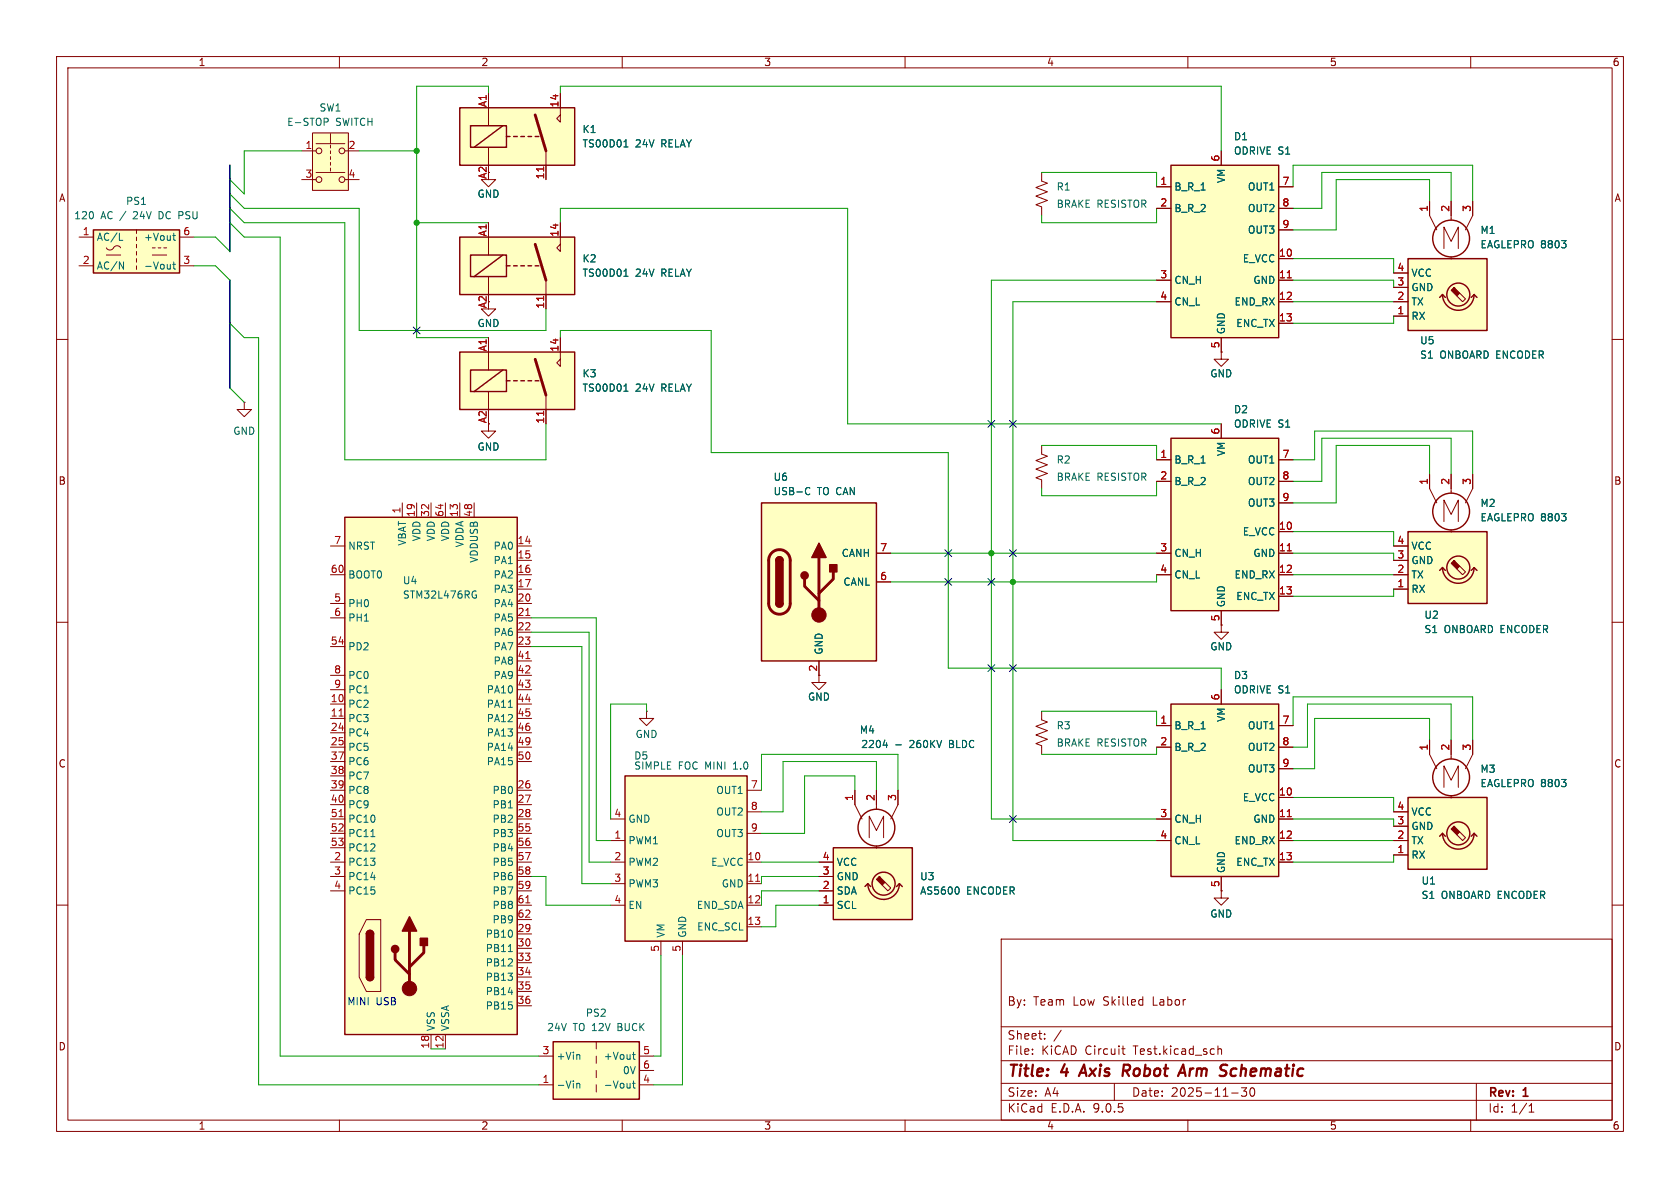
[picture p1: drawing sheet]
<svg xmlns="http://www.w3.org/2000/svg" width="297mm" height="210mm" viewBox="0 0 297 210" stroke-linecap="round" stroke-linejoin="round" font-family="sans-serif">
<g fill="none" stroke="#840000" stroke-width=".18">
<path d="M10 10h277v190h-277zM12 12h273v186h-273zM60 10v2M110 10v2M160 10v2M210 10v2M260 10v2M10 60h2M285 60h2M10 110h2M285 110h2M10 160h2"/>
<path d="M177 166h108v32h-108zM201.9 176.7l.1 .1M202 176.2v1.5M202 177.6l-.1 .1M285 160h2M60 198v2M110 198v2M160 198v2M177 194.5h108M177 191.5h108M177 187.5h108M177 181.5h108"/>
<path d="M182.5 186.3v.1M182.5 185.5v.1M184.7 183.6v.1M184.7 182.8v.1M187.6 182.1l-1.3 2M197 191.5v3M198.3 185.4h.6M198.5 184.9v1.3l.4 .2M210 198v2M215.3 185.5l.2-.1 .4 .1 .1 .9M215.3 184.9v1.5M217.7 193.2h1.2"/>
<path d="M219.5 192.3h.9l-.5 .6 .4 .1v.7l-.2 .1h-.4l-.2-.1M221.1 192.4l.2-.1a.81 .81 0 0 1 .6 .6 .81 .81 0 0 1-.3 .8l-.1 .1a.81 .81 0 0 1-.4-1.4zM260 198v2M261 191.5v6.5M270.3 196.6h.9M270.3 195.5l.4-.4v1.5"/>
</g>
<path d="M191.6 188.2l-.9 2M198.7 188.2h.8M199 189.3l.6 .9M199.5 189.2l-.9 .1M208.5 189.6h1M209.2 188.2l.4 2M217.6 190l.3 .2h.4M218.4 188.9a.66 .66 0 0 0-.8 .4" fill="none" stroke="#840000" stroke-width=".4"/>
<path d="M248.9 94h14v12.7h-14z" fill="#ffffc2"/>
<g fill="none" stroke="#840000" stroke-width=".25">
<path d="M248.9 94h14v12.7h-14zM255 100.3a2.79 2.79 0 0 0 2.8 2.8 2.79 2.79 0 0 0 2.8-2.8M255 100.3l-.5 .5M255 100.3l.5 .5M260.6 100.3l-.5 .5M260.6 100.3l.5 .5"/>
<circle cx="257.8" cy="100.3" r="2.03"/>
</g>
<path d="M257 99.1l1.1 1-.5 .5-1.1-1 .5-.5 .2 .1z" fill="#840000" stroke="#840000" stroke-width=".18"/>
<path d="M246.4 96.5h2.5M246.4 99.1h2.5M246.4 101.6h2.5M246.4 104.1h2.5M258.1 100.1l1 1-.5 .5-1-1" fill="none" stroke="#840000" stroke-width=".18"/>
<path d="M55.2 23.5h6.4v10.2h-6.4z" fill="#ffffc2"/>
<g fill="none" stroke="#840000" stroke-width=".18">
<path d="M53.3 26.7h2.6M53.3 31.8h2.6M55.2 23.5h6.4v10.2h-6.4zM55.9 25.4h5.1M55.9 30.5h5.1M58.4 23.6v1.8M58.4 25.7v.5M58.4 26.7v.5M58.4 27.7v.5M58.4 28.7v.5M58.4 29.7v.5M61 26.7h2.5"/>
<path d="M61 31.8h2.5M184.1 30.5v1.5l1.1 .4-2.1 .7 2.1 .8-2.1 .8 2.1 .7-2.1 .8 1 .4v1.5M184.1 78.7v1.6l1.1 .3-2.1 .8 2.1 .8-2.1 .7 2.1 .8-2.1 .8 1 .3v1.6M215.9 62.2v1.3h1.3l-1.3 1.3-1.3-1.3h1.3M215.9 62.2h.1M215.9 110.5v1.3h1.3l-1.3 1.2-1.3-1.2h1.3M215.9 110.5h.1M215.9 157.5v1.3h1.3l-1.3 1.2-1.3-1.2h1.3M215.9 157.5h.1"/>
<circle cx="56.4" cy="26.7" r=".51"/>
<circle cx="56.4" cy="31.8" r=".51"/>
<circle cx="60.5" cy="31.8" r=".51"/>
<circle cx="60.5" cy="26.7" r=".51"/>
</g>
<path d="M57.8 20.9l.2 .2v.3l-.2 .2" fill="none" stroke="#006464" stroke-width=".18"/>
<path d="M147.3 149.9h14v12.7h-14z" fill="#ffffc2"/>
<g fill="none" stroke="#840000" stroke-width=".25">
<path d="M147.3 149.9h14v12.7h-14zM153.4 156.2a2.79 2.79 0 0 0 2.8 2.8 2.79 2.79 0 0 0 2.8-2.8M153.4 156.2l-.5 .5M153.4 156.2l.5 .5M159 156.2l-.5 .5M159 156.2l.5 .5"/>
<circle cx="156.2" cy="156.2" r="2.03"/>
</g>
<path d="M155.4 154.9l1.1 1.1-.5 .5-1.1-1.1 .5-.5 .2 .2z" fill="#840000" stroke="#840000" stroke-width=".18"/>
<path d="M144.8 152.4h2.5M144.8 154.9h2.5M144.8 157.5h2.5M156.5 156l1 1-.5 .5-1-1M144.8 160h2.5" fill="none" stroke="#840000" stroke-width=".18"/>
<path d="M169.4 156.8l.2 .5-.2 .7" fill="none" stroke="#006464" stroke-width=".18"/>
<path d="M248.9 141h14v12.7h-14z" fill="#ffffc2"/>
<g fill="none" stroke="#840000" stroke-width=".25">
<path d="M248.9 141h14v12.7h-14zM255 147.3a2.79 2.79 0 0 0 2.8 2.8 2.79 2.79 0 0 0 2.8-2.8M255 147.3l-.5 .5M255 147.3l.5 .5M260.6 147.3l-.5 .5M260.6 147.3l.5 .5"/>
<circle cx="257.8" cy="147.3" r="2.03"/>
</g>
<path d="M257 146.1l1.1 1-.5 .5-1.1-1 .5-.5 .2 .1z" fill="#840000" stroke="#840000" stroke-width=".18"/>
<path d="M246.4 143.5h2.5M246.4 146.1h2.5M246.4 148.6h2.5M246.4 151.1h2.5M258.1 147.1l1 1-.5 .5-1-1" fill="none" stroke="#840000" stroke-width=".18"/>
<path d="M207 124.5h19.1v30.4h-19.1z" fill="#ffffc2"/>
<g fill="none" stroke="#840000" stroke-width=".25">
<path d="M207 124.5h19.1v30.4h-19.1z"/>
<circle cx="154.9" cy="146.3" r="3.3"/>
</g>
<g fill="none" stroke="#840000" stroke-width=".18">
<path d="M86.4 53.3v1.3h1.2l-1.2 1.3-1.3-1.3h1.3M151.1 139.7v2.5l1.3 2.6M154.9 139.7v3.4M158.7 139.7v2.5l-1.2 2.6M184.1 125.7v1.6l1.1 .3-2.1 .8 2.1 .8-2.1 .7 2.1 .8-2.1 .7 1 .4v1.6M204.5 128.3h2.5M204.5 132.1h2.5M215.9 121.9v2.6M226.1 128.3h2.5M226.1 132.1h2.5M226.1 135.9h2.5M153.7 148.1v-3.8l1.2 2.5 1.3-2.5v3.8"/>
<path d="M154.9 149.6v.4M204.5 144.8h2.5M204.5 148.6h2.5M215.9 154.9v2.6M226.1 144.8h2.5M226.1 148.6h2.5M226.1 141h2.5M226.1 152.4h2.5"/>
</g>
<path d="M227.6 144.4h.7" fill="none" stroke="#a90000" stroke-width=".18"/>
<path d="M156.1 131.7h.8M156.7 131.3v.9M158.4 131.7h.9" fill="none" stroke="#006464" stroke-width=".18"/>
<path d="M97.8 184.2h15.2v10.1h-15.2z" fill="#ffffc2"/>
<g fill="none" stroke="#840000" stroke-width=".25">
<path d="M97.8 184.2h15.2v10.1h-15.2z"/>
<circle cx="256.5" cy="90.4" r="3.3"/>
</g>
<g fill="none" stroke="#840000" stroke-width=".18">
<path d="M252.7 83.8v2.6l1.3 2.5M255.3 92.2v-3.8l1.2 2.5 1.3-2.5v3.8M256.5 83.8v3.4M256.5 93.7v.4M260.3 83.8v2.6l-1.2 2.5M95.2 186.7h2.6M95.2 191.8h2.6M105.4 184.2v1.2M105.4 186.7v1.3M105.4 189.2v1.3M105.4 191.8v1.2M113 186.7h2.6"/>
<path d="M113 191.8h2.6M113 189.2h2.6"/>
</g>
<path d="M276.1 90.8h.8l-.5 .5M276.8 91.4v.5M102 191.6l.1-.1 .4 .1v.7M102 191.5v.8M102.3 186.4l.2 .2v.7M111.8 191.5h.5M111.8 186.4h.5M112 186v1.1l.3 .2M112 191.1v1.1l.3 .1" fill="none" stroke="#006464" stroke-width=".18"/>
<path d="M16.5 40.6h15.2v7.7h-15.2z" fill="#ffffc2"/>
<g fill="none" stroke="#840000" stroke-width=".25">
<path d="M16.5 40.6h15.2v7.7h-15.2z"/>
<circle cx="256.5" cy="137.4" r="3.3"/>
</g>
<g fill="none" stroke="#840000" stroke-width=".18">
<path d="M14 41.9h2.5M14 47h2.5M18.8 43.8a.8 .8 0 0 0 .8 .4 .8 .8 0 0 0 .6-.6 .73 .73 0 0 1 1.1 .2M18.8 45.1h2.5M24.1 40.6v.7M24.1 41.9v.6M24.1 43.2v.6M24.1 44.5v.6M24.1 45.7v.7M24.1 47v.6M26.9 45.1h2.6M26.9 43.8h.5"/>
<path d="M27.9 43.8h.5M29 43.8h.5M31.7 41.9h2.6M31.7 47h2.6M252.7 130.8v2.6l1.3 2.5M255.3 139.2v-3.8l1.2 2.5 1.3-2.5v3.8M256.5 130.8v3.4M260.3 130.8v2.6l-1.2 2.5M256.5 140.7v.4"/>
</g>
<path d="M21.1 42.5h.6M21.1 46.3l.7 1.3v-1.3M30.5 41.6h.5M30.5 46.7h.5M30.7 41.2v1.1l.3 .2M30.7 46.3v1.1l.3 .2M276.1 137.8h.8l-.5 .5M276.8 138.4v.5" fill="none" stroke="#006464" stroke-width=".18"/>
<path d="M81.3 19.1h20.3v10.1h-20.3z" fill="#ffffc2"/>
<path d="M81.3 19.1h20.3v10.1h-20.3zM83.2 22.2h6.3v3.8h-6.3zM88.9 22.2l-5.1 3.8M89.5 24.1h.7M90.8 24.1h.6M92.1 24.1h.6M93.3 24.1h.7M94.6 24.1h.6" fill="none" stroke="#840000" stroke-width=".25"/>
<path d="M86.4 16.5v5.7M99.1 16.5v5.1l-.7-.6 .7-.7M86.4 30.5v1.3h1.2l-1.2 1.2-1.3-1.2h1.3M86.4 26v3.2M96.5 26.7v5.1" fill="none" stroke="#840000" stroke-width=".18"/>
<path d="M94.6 20.3l1.9 6.4" fill="none" stroke="#840000" stroke-width=".51"/>
<path d="M96.1 29.5v.7" fill="none" stroke="#a90000" stroke-width=".18"/>
<path d="M110.3 26h.7M110.5 24.9l.2-.2v1.3" fill="none" stroke="#006464" stroke-width=".18"/>
<path d="M81.3 41.9h20.3v10.2h-20.3z" fill="#ffffc2"/>
<path d="M81.3 41.9h20.3v10.2h-20.3zM83.2 45.1h6.3v3.8h-6.3zM88.9 45.1l-5.1 3.8M89.5 47h.7M90.8 47h.6M92.1 47h.6M93.3 47h.7M94.6 47h.6" fill="none" stroke="#840000" stroke-width=".25"/>
<path d="M86.4 39.4v5.7M99.1 39.4v5.1l-.7-.7 .7-.6M86.4 48.9v3.2M96.5 49.5v5.1" fill="none" stroke="#840000" stroke-width=".18"/>
<path d="M94.6 43.2l1.9 6.3" fill="none" stroke="#840000" stroke-width=".51"/>
<path d="M96.1 52.4v.7" fill="none" stroke="#a90000" stroke-width=".18"/>
<path d="M110.3 48.8h.7M110.5 47.8l.2-.2v1.2" fill="none" stroke="#006464" stroke-width=".18"/>
<path d="M207 77.5h19.1v30.5h-19.1z" fill="#ffffc2"/>
<path d="M207 77.5h19.1v30.5h-19.1z" fill="none" stroke="#840000" stroke-width=".25"/>
<g fill="none" stroke="#840000" stroke-width=".18">
<path d="M86.4 74.9v1.3h1.2l-1.2 1.3-1.3-1.3h1.3M215.9 74.9v2.6M204.5 81.3h2.5M204.5 85.1h2.5M204.5 97.8h2.5M226.1 81.3h2.5M226.1 85.1h2.5M226.1 97.8h2.5M226.1 88.9h2.5M226.1 94h2.5M144.8 119.4v1.3h1.2l-1.2 1.2-1.3-1.2h1.3M204.5 101.6h2.5"/>
<path d="M215.9 108v2.5M226.1 101.6h2.5M226.1 105.4h2.5"/>
</g>
<path d="M227.6 97.4h.7" fill="none" stroke="#a90000" stroke-width=".18"/>
<path d="M134.6 88.9h20.3v27.9h-20.3z" fill="#ffffc2"/>
<path d="M134.6 88.9h20.3v27.9h-20.3zM137.2 99.1a.64 .64 0 0 1 .6-.7 .64 .64 0 0 1 .6 .7M137.2 106.7a.64 .64 0 0 0 .6 .6 .64 .64 0 0 0 .6-.6" fill="none" stroke="#840000" stroke-width=".25"/>
<path d="M136.4 97.7a1.9 1.9 0 0 1 2.1-.4 1.9 1.9 0 0 1 1.2 1.8v7.6a1.91 1.91 0 0 1-1.9 1.9 1.91 1.91 0 0 1-1.9-1.9v-7.8l.2-.6zM144.8 98.6v10.1M142.2 102.4v1.2l2.6 2.6M147.3 101.1v1.3l-2.5 2.5" fill="none" stroke="#840000" stroke-width=".51"/>
<g fill="#840000" stroke="#840000" stroke-width=".25">
<path d="M137.2 99.1h1.2v7.6h-1.2z"/>
<path d="M137.3 98.6a.64 .64 0 0 1 .7-.1 .64 .64 0 0 1 .4 .6h-1.2z"/>
<path d="M137.2 106.7h1.2a.64 .64 0 0 1-.6 .6 .64 .64 0 0 1-.6-.6z"/>
<path d="M144.8 96l1.2 2.6h-2.5z"/>
<path d="M146.7 99.8h1.3v1.3h-1.3z"/>
<circle cx="142.2" cy="101.7" r=".63"/>
</g>
<circle cx="144.8" cy="108.7" r="1.27" fill="#840000" stroke="#840000" stroke-width=".18"/>
<path d="M154.9 97.8h2.6M144.8 116.8v2.6M154.9 102.9h2.6" fill="none" stroke="#840000" stroke-width=".18"/>
<path d="M142.6 86.2h.3l.3 .1M143.2 87.3l-.3 .1h-.3" fill="none" stroke="#006464" stroke-width=".18"/>
<path d="M248.9 45.7h14v12.7h-14z" fill="#ffffc2"/>
<g fill="none" stroke="#840000" stroke-width=".25">
<path d="M248.9 45.7h14v12.7h-14zM255 52.1a2.79 2.79 0 0 0 2.8 2.8 2.79 2.79 0 0 0 2.8-2.8M255 52.1l-.5 .5M255 52.1l.5 .5M260.6 52.1l-.5 .5M260.6 52.1l.5 .5"/>
<circle cx="256.5" cy="42.2" r="3.3"/>
<circle cx="257.8" cy="52.1" r="2.03"/>
</g>
<path d="M257 50.8l1.1 1-.5 .5-1.1-1 .5-.5 .2 .1z" fill="#840000" stroke="#840000" stroke-width=".18"/>
<path d="M252.7 35.6v2.5l1.3 2.5M256.5 35.6v3.3M260.3 35.6v2.5l-1.2 2.5M246.4 48.3h2.5M246.4 50.8h2.5M246.4 53.3h2.5M246.4 55.9h2.5M255.3 43.9v-3.8l1.2 2.6 1.3-2.6v3.8M256.5 45.4v.4M258.1 51.8l1 1-.5 .5-1-1M43.2 71.1v1.3h1.2l-1.2 1.3-1.3-1.3h1.3M43.2 71.1h.1" fill="none" stroke="#840000" stroke-width=".18"/>
<path d="M276.1 42.5h.8l-.5 .5M276.8 43.1v.6" fill="none" stroke="#006464" stroke-width=".18"/>
<path d="M61 91.4h30.4v91.5h-30.4z" fill="#ffffc2"/>
<path d="M61 91.4h30.4v91.5h-30.4zM64.8 165.1a.64 .64 0 0 1 .6-.6 .64 .64 0 0 1 .6 .6M64.8 172.7a.64 .64 0 0 0 .6 .7 .64 .64 0 0 0 .6-.7" fill="none" stroke="#840000" stroke-width=".25"/>
<g fill="none" stroke="#840000" stroke-width=".18">
<path d="M58.4 96.5h2.6M71.1 88.9v2.5M73.7 88.9v2.5M76.2 88.9v2.5M78.7 88.9v2.5M81.3 88.9v2.5M83.8 88.9v2.5M91.4 96.5h2.6M91.4 99.1h2.6M58.4 101.6h2.6M58.4 106.7h2.6M58.4 109.2h2.6"/>
<path d="M58.4 114.3h2.6M58.4 119.4h2.6M91.4 101.6h2.6M91.4 106.7h2.6M91.4 109.2h2.6M91.4 114.3h2.6M91.4 119.4h2.6M91.4 104.1h2.6M91.4 111.8h2.6M91.4 116.8h2.6M58.4 121.9h2.6M58.4 124.5h2.6"/>
<path d="M58.4 127h2.6M58.4 129.5h2.6M58.4 132.1h2.6M58.4 134.6h2.6M58.4 137.2h2.6M58.4 139.7h2.6M91.4 121.9h2.6M91.4 124.5h2.6M91.4 127h2.6M91.4 129.5h2.6M91.4 132.1h2.6M91.4 134.6h2.6"/>
<path d="M91.4 139.7h2.6M58.4 142.2h2.6M58.4 144.8h2.6M58.4 147.3h2.6M58.4 149.9h2.6M58.4 152.4h2.6M58.4 154.9h2.6M58.4 157.5h2.6M91.4 142.2h2.6M91.4 144.8h2.6M91.4 147.3h2.6M91.4 149.9h2.6"/>
<path d="M91.4 152.4h2.6M91.4 154.9h2.6M91.4 157.5h2.6M64.8 162.6h2.5v12.7h-2.5l-1.3-2.6v-7.6zM91.4 160h2.6M91.4 162.6h2.6M91.4 165.1h2.6M91.4 167.6h2.6M91.4 170.2h2.6M91.4 172.7h2.6M91.4 175.3h2.6M91.4 177.8h2.6"/>
<path d="M76.2 182.9v2.5M78.7 182.9v2.5"/>
</g>
<g fill="#840000" stroke="#840000" stroke-width=".25">
<path d="M64.8 165.1h1.2v7.6h-1.2z"/>
<path d="M65 164.7a.64 .64 0 0 1 .6-.2 .64 .64 0 0 1 .4 .6h-1.2z"/>
<path d="M64.8 172.7h1.2a.64 .64 0 0 1-.6 .7 .64 .64 0 0 1-.6-.7z"/>
<path d="M72.4 162.1l1.3 2.5h-2.6z"/>
<path d="M74.3 165.9h1.3v1.2h-1.3z"/>
<circle cx="69.8" cy="167.8" r=".63"/>
</g>
<path d="M69.8 168.4v1.3l2.6 2.5M72.4 164.6v10.2M74.9 167.1v1.3l-2.5 2.5" fill="none" stroke="#840000" stroke-width=".51"/>
<circle cx="72.4" cy="174.8" r="1.27" fill="#840000" stroke="#840000" stroke-width=".18"/>
<path d="M93 108.8h.7M93 116.4h.7M59.9 126.6h.8M59.9 144.4h.8M93 159.6h.7" fill="none" stroke="#a90000" stroke-width=".18"/>
<path d="M83.9 104.5h.3M84 105.2h.2v.4l-.3 .1M89.9 125h.7M65.6 147.9h.7M89.9 168.2h.7" fill="none" stroke="#006464" stroke-width=".18"/>
<path d="M81.3 62.2h20.3v10.2h-20.3z" fill="#ffffc2"/>
<path d="M81.3 62.2h20.3v10.2h-20.3zM83.2 65.4h6.3v3.8h-6.3zM88.9 65.4l-5.1 3.8M89.5 67.3h.7M90.8 67.3h.6M92.1 67.3h.6M93.3 67.3h.7M94.6 67.3h.6" fill="none" stroke="#840000" stroke-width=".25"/>
<path d="M86.4 59.7v5.7M99.1 59.7v5.1l-.7-.7 .7-.6M86.4 69.2v3.2M96.5 69.9v5M114.3 125.7v1.3h1.3l-1.3 1.3-1.3-1.3h1.3M114.3 125.7h.1" fill="none" stroke="#840000" stroke-width=".18"/>
<path d="M94.6 63.5l1.9 6.4" fill="none" stroke="#840000" stroke-width=".51"/>
<path d="M96.1 72.7v.7" fill="none" stroke="#a90000" stroke-width=".18"/>
<path d="M110.3 69.2h.7M110.5 68.1l.2-.2v1.3" fill="none" stroke="#006464" stroke-width=".18"/>
<path d="M110.5 137.2h21.6v29.2h-21.6z" fill="#ffffc2"/>
<path d="M110.5 137.2h21.6v29.2h-21.6z" fill="none" stroke="#840000" stroke-width=".25"/>
<g fill="none" stroke="#840000" stroke-width=".18">
<path d="M132.1 139.7h2.5M107.9 144.8h2.6M107.9 148.6h2.6M107.9 152.4h2.6M107.9 156.2h2.6M132.1 152.4h2.5M132.1 156.2h2.5M132.1 143.5h2.5M132.1 147.3h2.5M107.9 160h2.6M116.8 166.4v2.5M120.6 166.4v2.5"/>
<path d="M132.1 160h2.5M132.1 163.8h2.5"/>
</g>
<path d="M133.6 155.8h.7" fill="none" stroke="#a90000" stroke-width=".18"/>
<path d="M207 29.2h19.1v30.5h-19.1z" fill="#ffffc2"/>
<path d="M207 29.2h19.1v30.5h-19.1z" fill="none" stroke="#840000" stroke-width=".25"/>
<g fill="none" stroke="#840000" stroke-width=".18">
<path d="M86.4 16.5v2.6M99.1 16.5v2.6M86.4 39.4v2.5M96.5 29.2v2.6M99.1 39.4v2.5M204.5 33h2.5M204.5 36.8h2.5M215.9 26.7v2.5M226.1 33h2.5M226.1 36.8h2.5M252.7 35.6v2.5M256.5 35.6v2.5"/>
<path d="M260.3 35.6v2.5M86.4 59.7v2.5M96.5 52.1v2.5M99.1 59.7v2.5M204.5 49.5h2.5M204.5 53.3h2.5M215.9 59.7v2.5M226.1 49.5h2.5M226.1 53.3h2.5M226.1 40.6h2.5M226.1 45.7h2.5M226.1 57.2h2.5"/>
<path d="M246.4 53.3h2.5M246.4 48.3h2.5M246.4 50.8h2.5M246.4 55.9h2.5M96.5 72.4v2.5M215.9 62.2h.1M215.9 74.9v2.6M154.9 97.8h2.6M204.5 81.3h2.5M204.5 85.1h2.5M204.5 97.8h2.5M226.1 81.3h2.5"/>
<path d="M226.1 85.1h2.5M226.1 97.8h2.5M226.1 88.9h2.5M226.1 94h2.5M246.4 96.5h2.5M246.4 99.1h2.5M252.7 83.8v2.6M256.5 83.8v2.6M260.3 83.8v2.6M144.8 116.8v2.6M154.9 102.9h2.6M204.5 101.6h2.5"/>
<path d="M215.9 110.5h.1M215.9 108v2.5M226.1 101.6h2.5M226.1 105.4h2.5M246.4 101.6h2.5M246.4 104.1h2.5M151.1 139.7v2.5M154.9 139.7v2.5M158.7 139.7v2.5M204.5 128.3h2.5M204.5 132.1h2.5M215.9 121.9v2.6"/>
<path d="M226.1 128.3h2.5M226.1 132.1h2.5M226.1 135.9h2.5M252.7 130.8v2.6M256.5 130.8v2.6M260.3 130.8v2.6M144.8 152.4h2.5M144.8 154.9h2.5M144.8 157.5h2.5M204.5 148.6h2.5M204.5 144.8h2.5M215.9 157.5h.1"/>
<path d="M215.9 154.9v2.6M226.1 152.4h2.5M226.1 148.6h2.5M226.1 144.8h2.5M226.1 141h2.5M246.4 143.5h2.5M246.4 146.1h2.5M246.4 148.6h2.5M246.4 151.1h2.5M144.8 160h2.5"/>
</g>
<path d="M96.1 29.5v.7M96.1 52.4v.7M227.6 49.1h.7M96.1 72.7v.7M227.6 97.4h.7M227.6 144.4h.7" fill="none" stroke="#a90000" stroke-width=".18"/>
<path d="M40.6 29.2v15.3M40.6 49.5v19.1" fill="none" stroke="#000084" stroke-width=".3"/>
<g fill="none" stroke="#009600" stroke-width=".18">
<path d="M86.4 16.5v-1.3h-12.7v44.5h12.7M99.1 16.5v-1.3h116.8v11.5M40.6 39.4l2.6 2.5h6.3v144.8h45.7M40.6 36.8l2.6 2.6h17.8v41.9h35.5v-6.4M40.6 34.3l2.6 2.5h20.3v21.6h33v-3.8M53.3 26.7h-10.1v7.6l-2.6-2.5M63.5 26.7h10.2M73.7 39.4h12.7M99.1 39.4v-2.6h50.8v38.1h66M184.1 30.5h20.4v2.5M204.5 36.8v2.6h-20.4v-1.3M228.6 33v-3.8h31.7v6.4"/>
<path d="M252.7 35.6v-3.8h-16.5v8.8h-7.6M256.5 35.6v-5.1h-22.8v6.3h-5.1M34.3 41.9h3.8l2.5 2.6M34.3 47h3.8l2.5 2.5M40.6 57.2l2.6 2.5h2.5v132.1h49.5M99.1 59.7v-1.3h26.6v21.6h41.9v38.1h48.3v3.8M204.5 53.3h-25.4v95.3h25.4M204.5 49.5h-29.2v95.3h29.2M228.6 53.3h17.8M228.6 45.7h17.8v2.6M228.6 49.5h17.8v1.3M246.4 55.9v1.3h-17.8"/>
<path d="M40.6 68.6l2.6 2.5M184.1 78.7h20.4v2.6M157.5 97.8h47M204.5 85.1v2.5h-20.4v-1.2M228.6 81.3h3.8v-5.1h27.9v7.6M228.6 94h17.8v2.5M228.6 97.8h17.8v1.3M252.7 83.8v-5.1h-16.5v10.2h-7.6M256.5 83.8v-6.3h-22.8v7.6h-5.1M94 111.8h10.1v40.6h3.8M94 109.2h11.4v39.4h2.5M94 114.3h8.9v41.9h5"/>
<path d="M204.5 101.6v1.3h-47M228.6 101.6h17.8M246.4 104.1v1.3h-17.8M114.3 125.7v-1.2h-6.4v20.3M134.6 139.7v-6.3h24.1v6.3M151.1 139.7v-2.5h-8.9v10.1h-7.6M154.9 139.7v-5.1h-16.5v8.9h-3.8M184.1 125.7h20.4v2.6M204.5 132.1v1.3h-20.4M228.6 128.3v-5.1h31.7v7.6M252.7 130.8v-3.8h-20.3v8.9h-3.8M256.5 130.8v-6.3h-25.4v7.6h-2.5"/>
<path d="M94 154.9h2.5v5.1h11.4M134.6 152.4h10.2M144.8 154.9h-10.2v1.3M144.8 157.5h-10.2v2.5M228.6 141h17.8v2.5M228.6 144.8h17.8v1.3M228.6 148.6h17.8M246.4 151.1v1.3h-17.8M116.8 168.9v17.8h-1.2M120.6 168.9v22.9h-5M144.8 160h-7.6v3.8h-2.6M76.2 185.4h2.5"/>
</g>
<g fill="none" stroke="#000084" stroke-width=".18">
<path d="M73.1 57.8l1.2 1.2M74.3 57.8l-1.2 1.2M174.7 74.3l1.2 1.2M175.9 74.3l-1.2 1.2M178.5 74.3l1.2 1.2M179.7 74.3l-1.2 1.2M167 97.2l1.2 1.2M168.2 97.2l-1.2 1.2M178.5 97.2l1.2 1.2M179.7 97.2l-1.2 1.2M167 102.3l1.2 1.2M168.2 102.3l-1.2 1.2"/>
<path d="M174.7 102.3l1.2 1.2M174.7 117.5l1.2 1.2M175.9 102.3l-1.2 1.2M175.9 117.5l-1.2 1.2M178.5 117.5l1.2 1.2M179.7 117.5l-1.2 1.2M178.5 144.2l1.2 1.2M179.7 144.2l-1.2 1.2"/>
</g>
<g fill="none" stroke="#006464" stroke-width=".18">
<path d="M110.3 26h.7M110.5 24.9l.2-.2v1.3M110.3 48.8h.7M110.5 47.8l.2-.2v1.2M276.1 42.5h.8l-.5 .5M276.8 43.1v.6M110.3 69.2h.7M110.5 68.1l.2-.2v1.3M142.6 86.2h.3l.3 .1M143.2 87.3l-.3 .1h-.3M276.1 90.8h.8l-.5 .5M276.8 91.4v.5"/>
<path d="M156.1 131.7h.8M156.7 131.3v.9M158.4 131.7h.9M276.1 137.8h.8l-.5 .5M276.8 138.4v.5M169.4 156.8l.2 .5-.2 .7"/>
</g>
<g fill="#009600" stroke="#009600" stroke-width=".18">
<circle cx="179.1" cy="102.9" r=".46"/>
<circle cx="175.3" cy="97.8" r=".46"/>
<circle cx="73.7" cy="39.4" r=".46"/>
<circle cx="73.7" cy="26.7" r=".46"/>
</g>
<g font-size="2.8" fill="#840000">
<text x="178" y="190.9">Title:</text>
<text x="187.7" y="190.9">4</text>
<text x="191.9" y="190.9">Axis</text>
<text x="200.1" y="190.9">Robot</text>
<text x="211" y="190.9">Arm</text>
<text x="219" y="190.9">Schematic</text>
</g>
<g font-size="2.1" fill="#840000">
<text x="178" y="178">By:</text>
<text x="182.7" y="178">Team</text>
<text x="189.7" y="178">Low</text>
<text x="195.2" y="178">Skilled</text>
<text x="204.1" y="178">Labor</text>
<text x="178" y="184">Sheet:</text>
<text x="178" y="186.7">File:</text>
<text x="184.1" y="186.7">KiCAD</text>
<text x="191.9" y="186.7">Circuit</text>
<text x="200.5" y="186.7">Test.kicad_sch</text>
<text x="178" y="196.9">KiCad</text>
<text x="178" y="194.1">Size:</text>
<text x="184.7" y="194.1">A4</text>
<text x="185.7" y="196.9">E.D.A.</text>
<text x="193.3" y="196.9">9.0.5</text>
<text x="200" y="194.1">Date:</text>
<text x="207" y="194.1">2025-11-30</text>
<text x="263" y="194.3">Rev:</text>
<text x="263" y="196.9">Id:</text>
<text x="267.1" y="196.9">1/1</text>
<text x="269.4" y="194.3">1</text>
</g>
<g font-size="1.8" fill="#840000">
<text x="35" y="11.9">1</text>
<text x="85" y="11.9">2</text>
<text x="135" y="11.9">3</text>
<text x="185" y="11.9">4</text>
<text x="235" y="11.9">5</text>
<text x="285" y="11.9">6</text>
<text x="10.3" y="35.9">A</text>
<text x="86.1" y="31.7" transform="rotate(-90 86.1 31.7)">A2</text>
<text x="285.3" y="35.9">A</text>
<text x="86.1" y="54.6" transform="rotate(-90 86.1 54.6)">A2</text>
<text x="10.3" y="85.9">B</text>
<text x="285.3" y="85.9">B</text>
<text x="144.5" y="118.8" transform="rotate(-90 144.5 118.8)">2</text>
<text x="10.3" y="135.9">C</text>
<text x="285.3" y="135.9">C</text>
<text x="10.3" y="185.9">D</text>
<text x="285.3" y="185.9">D</text>
<text x="35" y="199.9">1</text>
<text x="85" y="199.9">2</text>
<text x="135" y="199.9">3</text>
<text x="185" y="199.9">4</text>
<text x="235" y="199.9">5</text>
<text x="285" y="199.9">6</text>
</g>
<g font-size="1.8" fill="#006464">
<text x="50.7" y="22.5">E-STOP</text>
<text x="56.4" y="19.9">SW1</text>
<text x="59.3" y="22.5">SWITCH</text>
<text x="102.9" y="23.7">K1</text>
<text x="102.9" y="26.3">TS00D01</text>
<text x="112.3" y="26.3">24V</text>
<text x="117" y="26.3">RELAY</text>
<text x="218.1" y="25">D1</text>
<text x="218.1" y="27.5">ODRIVE S1</text>
<text x="84.3" y="35.2">GND</text>
<text x="186.7" y="33.9">R1</text>
<text x="207.5" y="33.9">B_R_1</text>
<text x="216.8" y="32.5" transform="rotate(-90 216.8 32.5)">VM</text>
<text x="220.5" y="33.9">OUT1</text>
<text x="13" y="39">120</text>
<text x="17.8" y="39">AC /</text>
<text x="22.2" y="36.4">PS1</text>
<text x="23.9" y="39">24V</text>
<text x="28.5" y="39">DC PSU</text>
<text x="186.7" y="36.9">BRAKE RESISTOR</text>
<text x="207.5" y="37.7">B_R_2</text>
<text x="220.5" y="37.7">OUT2</text>
<text x="220.5" y="41.5">OUT3</text>
<text x="261.6" y="41.6">M1</text>
<text x="17" y="42.8">AC/L</text>
<text x="17" y="47.9">AC/N</text>
<text x="25.4" y="42.8">+Vout</text>
<text x="25.4" y="47.9">-Vout</text>
<text x="102.9" y="46.6">K2</text>
<text x="219.6" y="46.6">E_VCC</text>
<text x="261.6" y="44.1">EAGLEPRO 8803</text>
<text x="102.9" y="49.1">TS00D01</text>
<text x="112.3" y="49.1">24V</text>
<text x="117" y="49.1">RELAY</text>
<text x="207.5" y="50.4">CN_H</text>
<text x="221.5" y="50.4">GND</text>
<text x="249.4" y="49.1">VCC</text>
<text x="249.4" y="51.7">GND</text>
<text x="84.3" y="58">GND</text>
<text x="207.5" y="54.2">CN_L</text>
<text x="216.8" y="59.2" transform="rotate(-90 216.8 59.2)">GND</text>
<text x="218.2" y="54.2">END_RX</text>
<text x="218.5" y="58">ENC_TX</text>
<text x="249.4" y="54.2">TX</text>
<text x="249.4" y="56.7">RX</text>
<text x="251" y="63.6">S1</text>
<text x="251" y="61.1">U5</text>
<text x="254.6" y="63.6">ONBOARD ENCODER</text>
<text x="102.9" y="66.9">K3</text>
<text x="102.9" y="69.4">TS00D01</text>
<text x="112.3" y="69.4">24V</text>
<text x="117" y="69.4">RELAY</text>
<text x="213.9" y="66.9">GND</text>
<text x="41.1" y="77.1">GND</text>
<text x="218.1" y="73.3">D2</text>
<text x="218.1" y="75.8">ODRIVE S1</text>
<text x="84.3" y="79.9">GND</text>
<text x="186.7" y="82.1">R2</text>
<text x="207.5" y="82.1">B_R_1</text>
<text x="216.8" y="80.7" transform="rotate(-90 216.8 80.7)">VM</text>
<text x="220.5" y="82.1">OUT1</text>
<text x="136.7" y="85.2">U6</text>
<text x="136.7" y="87.7">USB-C</text>
<text x="144.5" y="87.7">TO CAN</text>
<text x="186.7" y="85.2">BRAKE RESISTOR</text>
<text x="207.5" y="86">B_R_2</text>
<text x="220.5" y="86">OUT2</text>
<text x="220.5" y="89.8">OUT3</text>
<text x="261.6" y="89.8">M2</text>
<text x="74.5" y="95.8" transform="rotate(-90 74.5 95.8)">VDD</text>
<text x="77.1" y="95.8" transform="rotate(-90 77.1 95.8)">VDD</text>
<text x="79.6" y="95.8" transform="rotate(-90 79.6 95.8)">VDD</text>
<text x="219.6" y="94.8">E_VCC</text>
<text x="261.6" y="92.4">EAGLEPRO 8803</text>
<text x="61.5" y="97.4">NRST</text>
<text x="72" y="96.6" transform="rotate(-90 72 96.6)">VBAT</text>
<text x="82.1" y="96.9" transform="rotate(-90 82.1 96.9)">VDDA</text>
<text x="84.7" y="99.6" transform="rotate(-90 84.7 99.6)">VDDUSB</text>
<text x="87.2" y="97.4">PA0</text>
<text x="87.2" y="99.9">PA1</text>
<text x="148.7" y="98.7">CANH</text>
<text x="207.5" y="98.7">CN_H</text>
<text x="221.5" y="98.7">GND</text>
<text x="249.4" y="97.4">VCC</text>
<text x="249.4" y="99.9">GND</text>
<text x="61.5" y="102.5">BOOT0</text>
<text x="61.5" y="107.5">PH0</text>
<text x="71.1" y="106">STM32L476RG</text>
<text x="71.1" y="103.5">U4</text>
<text x="87.2" y="102.5">PA2</text>
<text x="87.2" y="105">PA3</text>
<text x="87.2" y="107.5">PA4</text>
<text x="149" y="103.7">CANL</text>
<text x="207.5" y="102.5">CN_L</text>
<text x="216.8" y="107.4" transform="rotate(-90 216.8 107.4)">GND</text>
<text x="218.2" y="102.5">END_RX</text>
<text x="218.5" y="106.3">ENC_TX</text>
<text x="249.4" y="102.5">TX</text>
<text x="249.4" y="105">RX</text>
<text x="61.5" y="110.1">PH1</text>
<text x="87.2" y="110.1">PA5</text>
<text x="87.2" y="112.6">PA6</text>
<text x="251.7" y="112.1">S1</text>
<text x="251.7" y="109.6">U2</text>
<text x="255.3" y="112.1">ONBOARD ENCODER</text>
<text x="61.5" y="115.2">PD2</text>
<text x="87.2" y="115.2">PA7</text>
<text x="87.2" y="117.7">PA8</text>
<text x="145.6" y="115.8" transform="rotate(-90 145.6 115.8)">GND</text>
<text x="213.9" y="115.2">GND</text>
<text x="61.5" y="120.2">PC0</text>
<text x="61.5" y="122.8">PC1</text>
<text x="61.5" y="125.3">PC2</text>
<text x="86" y="122.8">PA10</text>
<text x="86" y="125.3">PA11</text>
<text x="87.2" y="120.2">PA9</text>
<text x="142.7" y="124.1">GND</text>
<text x="218.1" y="120.2">D3</text>
<text x="218.1" y="122.8">ODRIVE S1</text>
<text x="61.5" y="127.9">PC3</text>
<text x="61.5" y="130.4">PC4</text>
<text x="86" y="127.9">PA12</text>
<text x="86" y="130.4">PA13</text>
<text x="112.3" y="130.7">GND</text>
<text x="151.9" y="129.9">M4</text>
<text x="186.7" y="129.1">R3</text>
<text x="207.5" y="129.1">B_R_1</text>
<text x="216.8" y="127.7" transform="rotate(-90 216.8 127.7)">VM</text>
<text x="220.5" y="129.1">OUT1</text>
<text x="61.5" y="132.9">PC5</text>
<text x="61.5" y="135.5">PC6</text>
<text x="86" y="132.9">PA14</text>
<text x="86" y="135.5">PA15</text>
<text x="112" y="134.5">D5</text>
<text x="112" y="136.2">SIMPLE</text>
<text x="119.9" y="136.2">FOC MINI</text>
<text x="129.9" y="136.2">1.0</text>
<text x="152.2" y="132.4">2204</text>
<text x="160.9" y="132.4">260KV</text>
<text x="168.1" y="132.4">BLDC</text>
<text x="186.7" y="132.2">BRAKE RESISTOR</text>
<text x="207.5" y="132.9">B_R_2</text>
<text x="220.5" y="132.9">OUT2</text>
<text x="220.5" y="136.8">OUT3</text>
<text x="261.6" y="136.8">M3</text>
<text x="61.5" y="138">PC7</text>
<text x="61.5" y="140.6">PC8</text>
<text x="61.5" y="143.1">PC9</text>
<text x="87" y="140.6">PB0</text>
<text x="87" y="143.1">PB1</text>
<text x="126.5" y="140.6">OUT1</text>
<text x="219.6" y="141.8">E_VCC</text>
<text x="261.6" y="139.3">EAGLEPRO 8803</text>
<text x="61.5" y="145.6">PC10</text>
<text x="61.5" y="148.2">PC11</text>
<text x="87" y="145.6">PB2</text>
<text x="87" y="148.2">PB3</text>
<text x="111" y="145.6">GND</text>
<text x="111" y="149.5">PWM1</text>
<text x="126.5" y="144.4">OUT2</text>
<text x="126.5" y="148.2">OUT3</text>
<text x="207.5" y="145.6">CN_H</text>
<text x="207.5" y="149.5">CN_L</text>
<text x="218.2" y="149.5">END_RX</text>
<text x="221.5" y="145.6">GND</text>
<text x="249.4" y="144.4">VCC</text>
<text x="249.4" y="146.9">GND</text>
<text x="249.4" y="149.5">TX</text>
<text x="61.5" y="150.7">PC12</text>
<text x="61.5" y="153.3">PC13</text>
<text x="61.5" y="155.8">PC14</text>
<text x="87" y="150.7">PB4</text>
<text x="87" y="153.3">PB5</text>
<text x="87" y="155.8">PB6</text>
<text x="111" y="153.3">PWM2</text>
<text x="125.6" y="153.3">E_VCC</text>
<text x="147.8" y="153.3">VCC</text>
<text x="147.8" y="155.8">GND</text>
<text x="162.6" y="155.8">U3</text>
<text x="216.8" y="154.4" transform="rotate(-90 216.8 154.4)">GND</text>
<text x="218.5" y="153.3">ENC_TX</text>
<text x="249.4" y="152">RX</text>
<text x="61.5" y="158.3">PC15</text>
<text x="87" y="158.3">PB7</text>
<text x="87" y="160.9">PB8</text>
<text x="111" y="157.1">PWM3</text>
<text x="111" y="160.9">EN</text>
<text x="123.1" y="160.9">END_SDA</text>
<text x="127.5" y="157.1">GND</text>
<text x="147.8" y="158.3">SDA</text>
<text x="147.8" y="160.9">SCL</text>
<text x="162.6" y="158.3">AS5600</text>
<text x="170.9" y="158.3">ENCODER</text>
<text x="251.2" y="159.1">S1</text>
<text x="251.2" y="156.6">U1</text>
<text x="254.8" y="159.1">ONBOARD ENCODER</text>
<text x="85.8" y="166">PB10</text>
<text x="87" y="163.4">PB9</text>
<text x="117.7" y="165.9" transform="rotate(-90 117.7 165.9)">VM</text>
<text x="121.5" y="165.9" transform="rotate(-90 121.5 165.9)">GND</text>
<text x="123.1" y="164.7">ENC_SCL</text>
<text x="213.9" y="162.4">GND</text>
<text x="85.8" y="168.5">PB11</text>
<text x="85.8" y="171">PB12</text>
<text x="85.8" y="173.6">PB13</text>
<text x="85.8" y="176.1">PB14</text>
<text x="85.8" y="178.7">PB15</text>
<text x="103.5" y="179.9">PS2</text>
<text x="77.1" y="182.4" transform="rotate(-90 77.1 182.4)">VSS</text>
<text x="79.6" y="182.4" transform="rotate(-90 79.6 182.4)">VSSA</text>
<text x="96.6" y="182.5">24V</text>
<text x="101.3" y="182.5">TO 12V</text>
<text x="109.5" y="182.5">BUCK</text>
<text x="98.3" y="187.6">+Vin</text>
<text x="106.6" y="187.6">+Vout</text>
<text x="110" y="190.1">0V</text>
<text x="98.3" y="192.6">-Vin</text>
<text x="106.6" y="192.6">-Vout</text>
</g>
<g font-size="1.8" fill="#a90000">
<text x="86.1" y="19" transform="rotate(-90 86.1 19)">A1</text>
<text x="98.8" y="19.1" transform="rotate(-90 98.8 19.1)">14</text>
<text x="53.9" y="26.4">1</text>
<text x="61.5" y="26.4">2</text>
<text x="215.6" y="28.6" transform="rotate(-90 215.6 28.6)">6</text>
<text x="53.9" y="31.5">3</text>
<text x="61.5" y="31.5">4</text>
<text x="96.3" y="31.8" transform="rotate(-90 96.3 31.8)">11</text>
<text x="205" y="32.8">1</text>
<text x="226.6" y="32.8">7</text>
<text x="14.5" y="41.7">1</text>
<text x="32.3" y="41.7">6</text>
<text x="86.1" y="41.9" transform="rotate(-90 86.1 41.9)">A1</text>
<text x="98.8" y="42" transform="rotate(-90 98.8 42)">14</text>
<text x="205" y="36.6">2</text>
<text x="226.6" y="36.6">8</text>
<text x="226.6" y="40.4">9</text>
<text x="252.5" y="37.5" transform="rotate(-90 252.5 37.5)">1</text>
<text x="256.3" y="37.5" transform="rotate(-90 256.3 37.5)">2</text>
<text x="260.1" y="37.5" transform="rotate(-90 260.1 37.5)">3</text>
<text x="14.5" y="46.7">2</text>
<text x="32.3" y="46.7">3</text>
<text x="226" y="45.5">10</text>
<text x="205" y="49.3">3</text>
<text x="205" y="53.1">4</text>
<text x="226" y="49.3">11</text>
<text x="226" y="53.1">12</text>
<text x="246.9" y="48">4</text>
<text x="246.9" y="50.5">3</text>
<text x="246.9" y="53.1">2</text>
<text x="96.3" y="54.7" transform="rotate(-90 96.3 54.7)">11</text>
<text x="226" y="56.9">13</text>
<text x="246.9" y="55.6">1</text>
<text x="86.1" y="62.2" transform="rotate(-90 86.1 62.2)">A1</text>
<text x="98.8" y="62.3" transform="rotate(-90 98.8 62.3)">14</text>
<text x="215.6" y="61.7" transform="rotate(-90 215.6 61.7)">5</text>
<text x="86.1" y="74.9" transform="rotate(-90 86.1 74.9)">A2</text>
<text x="96.3" y="75" transform="rotate(-90 96.3 75)">11</text>
<text x="215.6" y="76.9" transform="rotate(-90 215.6 76.9)">6</text>
<text x="205" y="81">1</text>
<text x="226.6" y="81">7</text>
<text x="205" y="84.8">2</text>
<text x="226.6" y="84.8">8</text>
<text x="226.6" y="88.6">9</text>
<text x="252.5" y="85.8" transform="rotate(-90 252.5 85.8)">1</text>
<text x="256.3" y="85.8" transform="rotate(-90 256.3 85.8)">2</text>
<text x="260.1" y="85.8" transform="rotate(-90 260.1 85.8)">3</text>
<text x="70.9" y="90.9" transform="rotate(-90 70.9 90.9)">1</text>
<text x="73.4" y="91.5" transform="rotate(-90 73.4 91.5)">19</text>
<text x="75.9" y="91.5" transform="rotate(-90 75.9 91.5)">32</text>
<text x="78.5" y="91.5" transform="rotate(-90 78.5 91.5)">64</text>
<text x="81" y="91.5" transform="rotate(-90 81 91.5)">13</text>
<text x="83.6" y="91.5" transform="rotate(-90 83.6 91.5)">48</text>
<text x="226" y="93.7">10</text>
<text x="58.4" y="101.3">60</text>
<text x="59" y="96.3">7</text>
<text x="91.4" y="96.3">14</text>
<text x="91.4" y="98.8">15</text>
<text x="91.4" y="101.3">16</text>
<text x="155.5" y="97.5">7</text>
<text x="205" y="97.5">3</text>
<text x="205" y="101.3">4</text>
<text x="226" y="97.5">11</text>
<text x="226" y="101.3">12</text>
<text x="246.9" y="96.3">4</text>
<text x="246.9" y="98.8">3</text>
<text x="246.9" y="101.3">2</text>
<text x="59" y="106.4">5</text>
<text x="91.4" y="103.9">17</text>
<text x="91.4" y="106.4">20</text>
<text x="155.5" y="102.6">6</text>
<text x="226" y="105.2">13</text>
<text x="246.9" y="103.9">1</text>
<text x="59" y="109">6</text>
<text x="91.4" y="109">21</text>
<text x="91.4" y="111.5">22</text>
<text x="215.6" y="109.9" transform="rotate(-90 215.6 109.9)">5</text>
<text x="58.4" y="114">54</text>
<text x="59" y="119.1">8</text>
<text x="91.4" y="114">23</text>
<text x="91.4" y="116.6">41</text>
<text x="91.4" y="119.1">42</text>
<text x="58.4" y="124.2">10</text>
<text x="59" y="121.7">9</text>
<text x="91.4" y="121.7">43</text>
<text x="91.4" y="124.2">44</text>
<text x="215.6" y="123.9" transform="rotate(-90 215.6 123.9)">6</text>
<text x="58.4" y="126.7">11</text>
<text x="58.4" y="129.3">24</text>
<text x="58.4" y="131.8">25</text>
<text x="91.4" y="126.7">45</text>
<text x="91.4" y="129.3">46</text>
<text x="91.4" y="131.8">49</text>
<text x="205" y="128">1</text>
<text x="205" y="131.8">2</text>
<text x="226.6" y="128">7</text>
<text x="226.6" y="131.8">8</text>
<text x="58.4" y="134.4">37</text>
<text x="58.4" y="136.9">38</text>
<text x="91.4" y="134.4">50</text>
<text x="226.6" y="135.6">9</text>
<text x="252.5" y="132.8" transform="rotate(-90 252.5 132.8)">1</text>
<text x="256.3" y="132.8" transform="rotate(-90 256.3 132.8)">2</text>
<text x="260.1" y="132.8" transform="rotate(-90 260.1 132.8)">3</text>
<text x="58.4" y="139.4">39</text>
<text x="58.4" y="142">40</text>
<text x="91.4" y="139.4">26</text>
<text x="91.4" y="142">27</text>
<text x="132.6" y="139.4">7</text>
<text x="132.6" y="143.3">8</text>
<text x="150.9" y="141.7" transform="rotate(-90 150.9 141.7)">1</text>
<text x="154.7" y="141.7" transform="rotate(-90 154.7 141.7)">2</text>
<text x="158.5" y="141.7" transform="rotate(-90 158.5 141.7)">3</text>
<text x="226" y="140.7">10</text>
<text x="246.9" y="143.3">4</text>
<text x="58.4" y="144.5">51</text>
<text x="58.4" y="147.1">52</text>
<text x="58.4" y="149.6">53</text>
<text x="91.4" y="144.5">28</text>
<text x="91.4" y="147.1">55</text>
<text x="91.4" y="149.6">56</text>
<text x="108.5" y="144.5">4</text>
<text x="108.5" y="148.3">1</text>
<text x="132.6" y="147.1">9</text>
<text x="205" y="144.5">3</text>
<text x="205" y="148.3">4</text>
<text x="226" y="144.5">11</text>
<text x="226" y="148.3">12</text>
<text x="246.9" y="145.8">3</text>
<text x="246.9" y="148.3">2</text>
<text x="59" y="152.1">2</text>
<text x="59" y="154.7">3</text>
<text x="91.4" y="152.1">57</text>
<text x="91.4" y="154.7">58</text>
<text x="108.5" y="152.1">2</text>
<text x="108.5" y="156">3</text>
<text x="132" y="152.1">10</text>
<text x="132" y="156">11</text>
<text x="145.3" y="152.1">4</text>
<text x="145.3" y="154.7">3</text>
<text x="226" y="152.1">13</text>
<text x="246.9" y="150.9">1</text>
<text x="59" y="157.2">4</text>
<text x="91.4" y="157.2">59</text>
<text x="91.4" y="159.8">61</text>
<text x="108.5" y="159.8">4</text>
<text x="132" y="159.8">12</text>
<text x="145.3" y="157.2">2</text>
<text x="145.3" y="159.8">1</text>
<text x="215.6" y="156.9" transform="rotate(-90 215.6 156.9)">5</text>
<text x="91.4" y="162.3">62</text>
<text x="91.4" y="164.8">29</text>
<text x="91.4" y="167.4">30</text>
<text x="132" y="163.6">13</text>
<text x="91.4" y="169.9">33</text>
<text x="91.4" y="172.5">34</text>
<text x="116.6" y="168.3" transform="rotate(-90 116.6 168.3)">5</text>
<text x="120.4" y="168.3" transform="rotate(-90 120.4 168.3)">5</text>
<text x="91.4" y="175">35</text>
<text x="91.4" y="177.5">36</text>
<text x="75.9" y="185.5" transform="rotate(-90 75.9 185.5)">18</text>
<text x="78.5" y="185.5" transform="rotate(-90 78.5 185.5)">12</text>
<text x="95.8" y="186.4">3</text>
<text x="95.8" y="191.5">1</text>
<text x="113.6" y="186.4">5</text>
<text x="113.6" y="189">6</text>
<text x="113.6" y="191.5">4</text>
</g>
<g font-size="1.8" fill="#0000c2">
<text x="61.3" y="177.9">MINI</text>
<text x="66.5" y="177.9">USB</text>
</g>
</svg>
